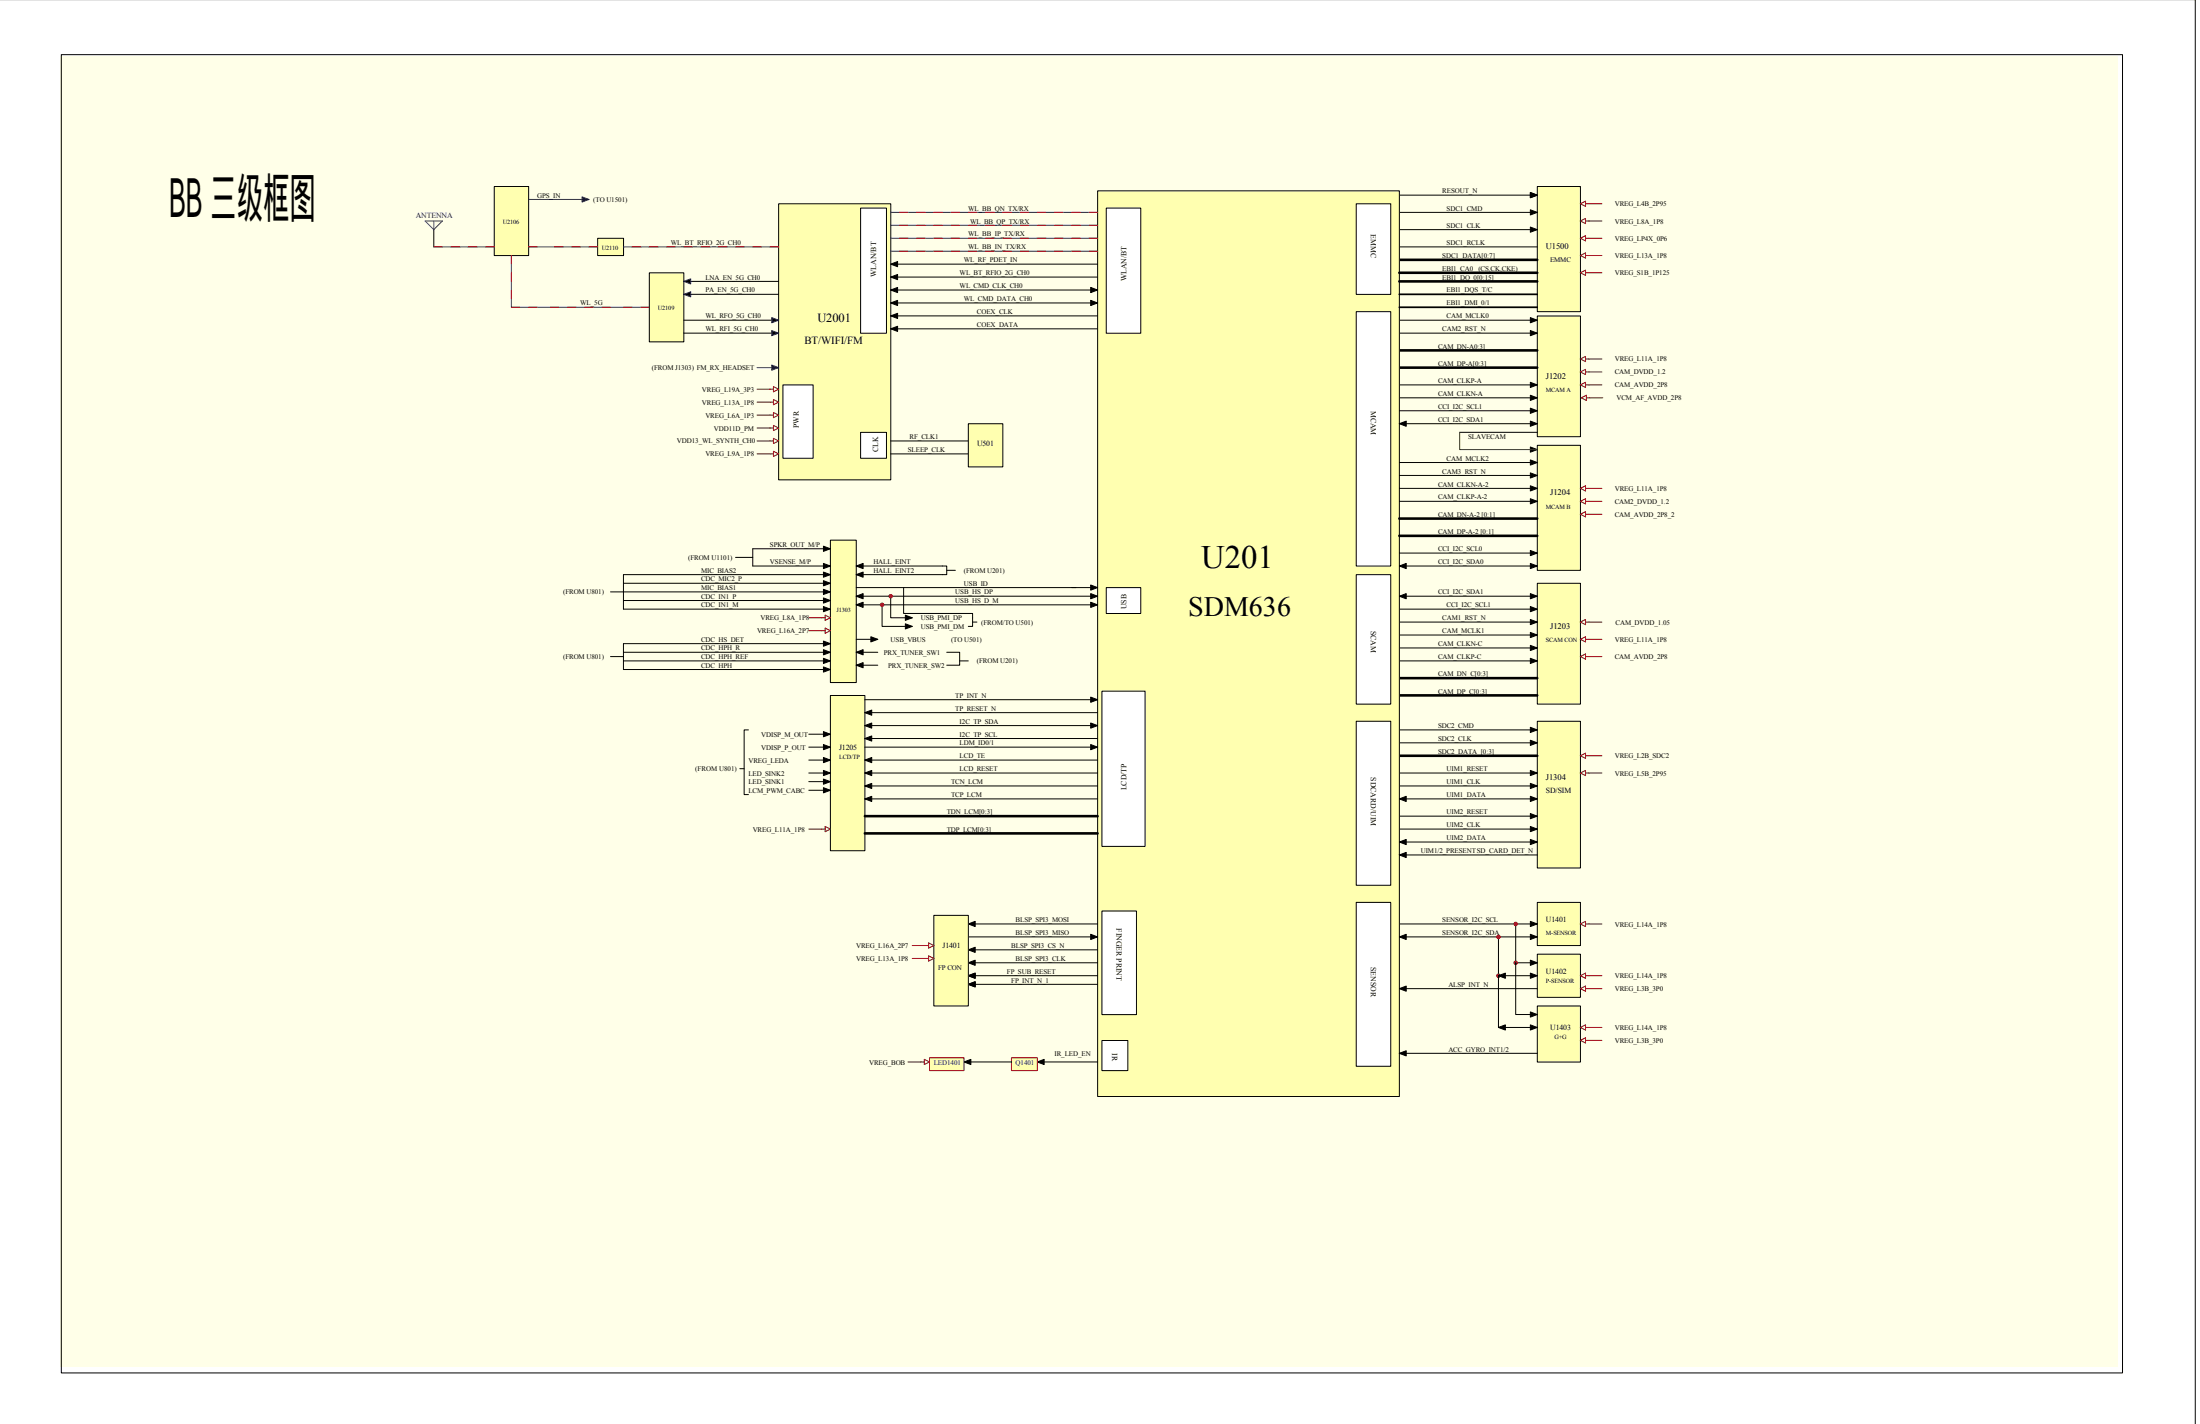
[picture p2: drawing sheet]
<svg xmlns="http://www.w3.org/2000/svg" width="432mm" height="279mm" viewBox="0 0 432 279" stroke-linecap="round" stroke-linejoin="round" font-family="sans-serif">
<path d="M11.8 11.1h403.9v257.2h-403.9z" fill="#ffffe8"/>
<path d="M430.9 -.1v279.5M12 10.7h404.6v258.7h-404.6zM85.1 45.1v3.3" fill="none" stroke="#000" stroke-width=".2"/>
<path d="M83.5 43.4h3.3l-1.7 1.7zM85.1 43.4v1.7" fill="none" stroke="#00f" stroke-width=".2"/>
<path d="M85.1 48.4h11.9M103.8 48.4h13.5" fill="none" stroke="#0000bf" stroke-width=".2"/>
<path d="M117.3 46.8h5.1v3.3h-5.1z" fill="#ffffb0"/>
<path d="M117.3 46.8h5.1v3.3h-5.1z" fill="none" stroke="#000" stroke-width=".2"/>
<path d="M122.4 48.4h30.4M148.6 72.1h4.2" fill="none" stroke="#0000bf" stroke-width=".2"/>
<path d="M152.8 40h22v54.1h-22z" fill="#ffffb0"/>
<path d="M152.8 40h22v54.1h-22zM174.8 54.4h40.6M174.8 56.9h40.6M174.8 59.4h40.6M175.7 51.8h40.6M174.8 62h40.6M174.8 64.5h40.6" fill="none" stroke="#000" stroke-width=".2"/>
<path d="M174.8 41.7h40.6M174.8 44.2h40.6M174.8 46.8h40.6M174.8 49.3h40.6" fill="none" stroke="#0000bf" stroke-width=".2"/>
<path d="M148.6 78.9h3.2M151.8 78.4l1 .5-1 .5zM151.1 84h.7M151.1 81.4h.7M151.8 83.5l1 .5-1 .5zM151.8 80.9l1 .5-1 .6z" fill="none" stroke="#800000" stroke-width=".2"/>
<path d="M301.8 36.6h8.4v24.6h-8.4z" fill="#ffffb0"/>
<path d="M274.6 38.3h27.1M301.7 36.6h8.5v24.6h-8.5zM274.6 41.7h27.1M274.6 45.1h27.1M274.6 48.4h27.1" fill="none" stroke="#000" stroke-width=".2"/>
<path d="M310.2 40l1-.5v1zM311.2 40h3.2M310.2 43.4l1-.5v1zM311.2 43.4h3.2M148.6 81.4h2.5M148.6 84h2.5" fill="none" stroke="#800000" stroke-width=".2"/>
<path d="M274.6 51h27.1" fill="none" stroke="#000" stroke-width=".51"/>
<path d="M301.8 62h8.4v23.7h-8.4z" fill="#ffffb0"/>
<path d="M274.6 62.8h27.1M274.6 65.4h27.1M274.6 75.5h27.1M274.6 78.1h27.1M301.7 62h8.5v23.7h-8.5z" fill="none" stroke="#000" stroke-width=".2"/>
<path d="M274.6 68.8h27.1M274.6 72.1h27.1" fill="none" stroke="#000" stroke-width=".51"/>
<path d="M310.2 70.4l1-.5v1.1zM310.2 73l1-.5v1zM310.2 75.5l1-.5v1zM311.2 70.4h3.2M311.2 73h3.2M311.2 75.5h3.2" fill="none" stroke="#800000" stroke-width=".2"/>
<path d="M301.8 114.5h8.4v23.7h-8.4z" fill="#ffffb0"/>
<path d="M274.6 117h27.1M274.6 119.5h26.3M301.7 114.4h8.5v23.8h-8.5zM274.6 122.1h27.1M274.6 124.6h27.1M274.6 127.1h27.1M274.6 129.7h27.1" fill="none" stroke="#000" stroke-width=".2"/>
<path d="M274.6 133.1h27.1M274.6 136.4h27.1" fill="none" stroke="#000" stroke-width=".51"/>
<path d="M310.2 122.1l1-.6v1.1zM310.2 125.4l1-.5v1zM310.2 128.8l1-.5v1zM311.2 122.1h3.2M311.2 125.4h3.2M311.2 128.8h3.2" fill="none" stroke="#800000" stroke-width=".2"/>
<path d="M301.8 141.5h8.4v28.8h-8.4z" fill="#ffffb0"/>
<path d="M274.6 143.2h27.1M274.6 145.7h27.1M274.6 151.7h27.1M274.6 154.2h27.1M274.6 156.7h27.1M301.7 141.5h8.5v28.8h-8.5zM274.6 160.1h27.1M274.6 162.7h27.1M274.6 165.2h27.1" fill="none" stroke="#000" stroke-width=".2"/>
<path d="M274.6 148.3h27.1" fill="none" stroke="#000" stroke-width=".51"/>
<path d="M310.2 148.3l1-.5v1zM310.2 151.7l1-.5v1zM311.2 148.3h3.2M311.2 151.7h3.2" fill="none" stroke="#800000" stroke-width=".2"/>
<path d="M301.8 177.1h8.4v8.4h-8.4z" fill="#ffffb0"/>
<path d="M301.7 177.1h8.5v8.4h-8.5zM274.6 181.3h27.1M274.6 183.8h27.1" fill="none" stroke="#000" stroke-width=".2"/>
<path d="M301.8 187.2h8.4v8.5h-8.4z" fill="#ffffb0"/>
<path d="M274.6 194h27.1M294.1 183.8v7.6h7.6M297.5 181.3v7.6h4.2M301.7 187.2h8.5v8.5h-8.5z" fill="none" stroke="#000" stroke-width=".2"/>
<path d="M310.2 191.4l1-.5v1zM311.2 191.4h.7" fill="none" stroke="#800000" stroke-width=".2"/>
<g fill="#800000" stroke="#800000" stroke-width=".2">
<circle cx="297.5" cy="188.9" r=".34"/>
<circle cx="294.1" cy="183.8" r=".34"/>
<circle cx="297.5" cy="181.3" r=".34"/>
<circle cx="294.1" cy="191.4" r=".34"/>
</g>
<path d="M301.8 197.4h8.4v11h-8.4z" fill="#ffffb0"/>
<path d="M294.1 191.4v10.2h7.6M297.5 188.9v10.2h4.2M301.7 197.4h8.5v11h-8.5z" fill="none" stroke="#000" stroke-width=".2"/>
<path d="M311.9 191.4h2.5M310.2 201.6l1-.5v1zM310.2 204.1l1-.5v1zM311.2 201.6h3.2M311.2 204.1h3.2" fill="none" stroke="#800000" stroke-width=".2"/>
<path d="M215.5 37.5h59.2v177.6h-59.2z" fill="#ffffb0"/>
<path d="M215.4 37.4h59.3v177.7h-59.3z" fill="none" stroke="#000" stroke-width=".2"/>
<g fill="none" stroke="#f00" stroke-width=".2">
<path d="M85.1 48.4h1.7M88.5 48.4h1.7M91.9 48.4h1.7M108.8 48.4h1.7M112.2 48.4h1.7M115.6 48.4h1.7M124.1 48.4h1.7M127.4 48.4h1.7M130.8 48.4h1.7M134.2 48.4h1.7M137.6 48.4h1.7M141 48.4h1.7"/>
<path d="M144.4 48.4h1.7M147.7 48.4h1.7M151.1 48.4h1.7M176.5 41.7h1.7M176.5 44.2h1.7M176.5 46.8h1.7M176.5 49.3h1.7M179.9 41.7h1.7M179.9 44.2h1.7M179.9 46.8h1.7M179.9 49.3h1.7M183.3 41.7h1.7"/>
<path d="M183.3 44.2h1.7M183.3 46.8h1.7M183.3 49.3h1.7M186.7 41.7h1.7M186.7 44.2h1.7M186.7 46.8h1.7M186.7 49.3h1.7M190 41.7h1.7M190 44.2h1.7M190 46.8h1.7M190 49.3h1.7M193.4 41.7h1.7"/>
<path d="M193.4 44.2h1.7M193.4 46.8h1.7M193.4 49.3h1.7M196.8 41.7h1.7M196.8 44.2h1.7M196.8 46.8h1.7M196.8 49.3h1.7M200.2 41.7h1.7M200.2 44.2h1.7M200.2 46.8h1.7M200.2 49.3h1.7M203.6 41.7h1.7"/>
<path d="M203.6 44.2h1.7M203.6 46.8h1.7M203.6 49.3h1.7M207 41.7h1.7M207 44.2h1.7M207 46.8h1.7M207 49.3h1.7M210.4 41.7h1.6M210.4 44.2h1.6M210.4 46.8h1.6M210.4 49.3h1.6M213.7 41.7h1.7"/>
<path d="M213.7 44.2h1.7M213.7 46.8h1.7M213.7 49.3h1.7"/>
</g>
<g fill="#000" stroke="#000" stroke-width=".2">
<path d="M300.4 37.8l1.3 .5-1.3 .5zM174.8 54.4l1.4-.5v1zM174.8 56.9l1.4-.5v1zM174.8 59.4l1.4-.5v1.1zM174.8 51.8l1.4-.5v1zM214.1 56.4l1.3 .5-1.3 .5zM214.1 58.9l1.3 .5-1.3 .6zM300.4 41.2l1.3 .5-1.3 .5zM300.4 44.6l1.3 .5-1.3 .5zM174.8 64.5l1.4-.5v1zM174.8 62l1.4-.5v1zM300.4 62.3l1.3 .5-1.3 .5z"/>
<path d="M300.4 64.9l1.3 .5-1.3 .5zM300.4 75l1.3 .5-1.3 .5zM300.4 77.6l1.3 .5-1.3 .5zM274.6 117l1.4-.5v1zM300.4 116.5l1.3 .5-1.3 .5zM300.4 119l1.3 .5-1.3 .5zM300.4 121.5l1.3 .6-1.3 .5zM300.4 124.1l1.3 .5-1.3 .5zM300.4 126.6l1.3 .5-1.3 .5zM300.4 129.2l1.3 .5-1.3 .5zM274.6 156.7l1.4-.5v1.1zM300.4 142.7l1.3 .5-1.3 .5z"/>
<path d="M300.4 145.2l1.3 .5-1.3 .6zM300.4 151.2l1.3 .5-1.3 .5zM300.4 153.7l1.3 .5-1.3 .5zM300.4 156.2l1.3 .5-1.3 .6zM274.6 165.2l1.4-.5v1zM300.4 164.7l1.3 .5-1.3 .5zM300.4 162.2l1.3 .5-1.3 .5zM300.4 159.6l1.3 .5-1.3 .5zM274.6 183.8l1.4-.5v1zM274.6 194l1.4-.5v1zM294.1 191.4l1.4-.5v1zM300.4 180.8l1.3 .5-1.3 .5z"/>
<path d="M300.4 183.3l1.3 .5-1.3 .5zM300.4 188.4l1.3 .5-1.3 .5zM300.4 190.9l1.3 .5-1.3 .5zM300.4 198.5l1.3 .6-1.3 .5zM294.1 201.6l1.4-.5v1zM300.4 201.1l1.3 .5-1.3 .5z"/>
</g>
<path d="M151.5 71.6l1.3 .5-1.3 .5z" fill="#0000bf" stroke="#0000bf" stroke-width=".2"/>
<path d="M217.1 40.9h6.8v24.5h-6.8z" fill="#fff"/>
<path d="M217.1 40.8h6.8v24.6h-6.8z" fill="none" stroke="#000" stroke-width=".2"/>
<path d="M168.9 40.9h5.1v24.5h-5.1z" fill="#fff"/>
<path d="M168.9 40.8h5.1v24.6h-5.1z" fill="none" stroke="#000" stroke-width=".2"/>
<path d="M153.7 75.5h5.9v14.4h-5.9z" fill="#fff"/>
<path d="M153.7 75.5h5.9v14.4h-5.9z" fill="none" stroke="#000" stroke-width=".2"/>
<path d="M266.2 40h6.8v17.8h-6.8z" fill="#fff"/>
<path d="M266.2 40h6.8v17.8h-6.8z" fill="none" stroke="#000" stroke-width=".2"/>
<path d="M266.2 61.2h6.8v49.9h-6.8z" fill="#fff"/>
<path d="M266.2 61.2h6.8v49.9h-6.8z" fill="none" stroke="#000" stroke-width=".2"/>
<path d="M266.2 112.8h6.8v25.4h-6.8z" fill="#fff"/>
<path d="M266.2 112.8h6.8v25.4h-6.8z" fill="none" stroke="#000" stroke-width=".2"/>
<path d="M266.2 141.5h6.8v32.2h-6.8z" fill="#fff"/>
<path d="M266.2 141.5h6.8v32.2h-6.8z" fill="none" stroke="#000" stroke-width=".2"/>
<path d="M266.2 177.1h6.8v32.1h-6.8z" fill="#fff"/>
<path d="M266.2 177.1h6.8v32.1h-6.8z" fill="none" stroke="#000" stroke-width=".2"/>
<path d="M97 36.6h6.8v13.5h-6.8z" fill="#ffffb0"/>
<path d="M97 36.6h6.8v13.5h-6.8z" fill="none" stroke="#000" stroke-width=".2"/>
<path d="M95.3 48.4h1.7M103.8 48.4h1.6" fill="none" stroke="#f00" stroke-width=".2"/>
<path d="M103.8 39.1h11.8" fill="none" stroke="#0000bf" stroke-width=".2"/>
<path d="M163 106h5.1v27.9h-5.1z" fill="#ffffb0"/>
<g fill="none" stroke="#000" stroke-width=".2">
<path d="M122.4 112.7h40.6M122.4 114.4h40.6M147.7 107.7h15.3M147.7 111.1h15.3M163 106h5.1v27.9h-5.1zM168.1 115.3h43.1M168.1 117h47.3M168.1 118.7h47.3M173.1 118.7v4.2h5.9M174.8 117v4.2h4.2M168.1 125.4h4.2M190.9 121.2v1.7h-.9"/>
<path d="M190.9 122.1h.8"/>
</g>
<g fill="#800000" stroke="#800000" stroke-width=".2">
<circle cx="174.8" cy="117" r=".34"/>
<circle cx="173.1" cy="118.7" r=".34"/>
</g>
<path d="M168.1 117l1.3-.5v1zM168.1 118.7l1.3-.5v1zM214.1 116.5l1.3 .5-1.3 .5zM214.1 118.2l1.3 .5-1.3 .5zM170.9 124.9l1.4 .5-1.4 .5zM177.7 120.7l1.3 .5-1.3 .5zM177.7 122.4l1.3 .5-1.3 .5z" fill="#000" stroke="#000" stroke-width=".2"/>
<path d="M217.1 115.3h6.8v5.1h-6.8z" fill="#fff"/>
<path d="M119.8 116.1h2.6M122.4 112.7v6.8M144.4 109.4h3.3M147.7 107.7v3.4M177.4 115.3v5.1h13.5v.8M210.4 115.3h4.2M217.1 115.3h6.8v5.1h-6.8zM168.1 128h4.2M168.1 130.5h4.2M185.8 128h2.6v2.5h-2.6M188.4 129.7h1.6" fill="none" stroke="#000" stroke-width=".2"/>
<path d="M161.6 113.9l1.4 .5-1.4 .5zM161.6 112.2l1.4 .5-1.4 .6zM161.6 110.5l1.4 .6-1.4 .5zM161.6 107.2l1.4 .5-1.4 .5zM214.1 114.8l1.3 .5-1.3 .5zM168.1 128l1.3-.5v1zM168.1 130.5l1.3-.5v1z" fill="#000" stroke="#000" stroke-width=".2"/>
<path d="M158.7 123.7h3.3M162 123.2l1 .5-1 .6z" fill="none" stroke="#800000" stroke-width=".2"/>
<path d="M163 136.5h6.8v30.4h-6.8z" fill="#ffffb0"/>
<path d="M163 136.5h6.8v30.4h-6.8zM169.7 137.3h45.7M158.7 146.6h4.3M158.7 149.1h4.3M158.7 151.7h4.3M158.7 144.1h4.3M158.7 153.4h4.3M169.7 146.6h45.7M169.7 149.1h45.7M169.7 151.7h45.7M169.7 154.2h45.7M169.7 156.7h45.7" fill="none" stroke="#000" stroke-width=".2"/>
<path d="M169.7 160.1h45.7M169.7 163.5h45.7" fill="none" stroke="#000" stroke-width=".51"/>
<path d="M158.7 162.7h3.3M162 162.2l1 .5-1 .5z" fill="none" stroke="#800000" stroke-width=".2"/>
<path d="M214.1 136.8l1.3 .5-1.3 .5zM161.6 143.5l1.4 .6-1.4 .5zM161.6 146.1l1.4 .5-1.4 .5zM161.6 148.6l1.4 .5-1.4 .5zM161.6 151.2l1.4 .5-1.4 .5zM161.6 152.9l1.4 .5-1.4 .5zM169.7 154.2l1.4-.5v1zM169.7 156.7l1.4-.5v1.1zM169.7 149.1l1.4-.5v1zM169.7 151.7l1.4-.5v1zM214.1 146.1l1.3 .5-1.3 .5z" fill="#000" stroke="#000" stroke-width=".2"/>
<path d="M216.3 135.6h8.4v30.5h-8.4z" fill="#fff"/>
<path d="M216.3 135.6h8.4v30.5h-8.4z" fill="none" stroke="#000" stroke-width=".2"/>
<path d="M216.3 204.2h5.1v5.9h-5.1z" fill="#fff"/>
<path d="M174.8 86.5h15.2M174.8 89.1h15.2M216.3 204.2h5.1v5.9h-5.1z" fill="none" stroke="#000" stroke-width=".2"/>
<path d="M190.1 83.2h6.7v8.4h-6.7z" fill="#ffffb0"/>
<path d="M190.1 83.1h6.7v8.5h-6.7z" fill="none" stroke="#000" stroke-width=".2"/>
<path d="M168.9 84.9h5.1v5h-5.1z" fill="#fff"/>
<path d="M168.9 84.8h5.1v5.1h-5.1zM145.2 150.8h.9M146.9 143.2h-.8v12.7h.8M274.6 206.7h27.1" fill="none" stroke="#000" stroke-width=".2"/>
<path d="M310.2 46.8l1-.6v1.1zM310.2 50.1l1-.5v1zM311.2 46.8h3.2M311.2 50.1h3.2M148.6 76.4h3.2M151.8 75.9l1 .5-1 .5zM310.3 78.1l1.1-.5v1zM311.4 78.1h3.2M310.2 181.3l1-.5v1zM310.2 194l1-.5v1zM311.2 181.3h3.2M311.2 194h3.2" fill="none" stroke="#800000" stroke-width=".2"/>
<path d="M114.2 38.6l1.4 .5-1.4 .5z" fill="#0000bf" stroke="#0000bf" stroke-width=".2"/>
<path d="M274.6 53.5h27.1" fill="none" stroke="#000" stroke-width=".51"/>
<path d="M274.6 206.7l1.4-.5v1z" fill="#000" stroke="#000" stroke-width=".2"/>
<path d="M100.4 50.1v10.2h27" fill="none" stroke="#00f" stroke-width=".2"/>
<path d="M100.4 50.1v1.7M100.4 53.5v1.7M100.4 56.9v1.7M100.4 60.3h1.7M103.8 60.3h1.6M108 60.3h1.7M111.4 60.3h1.7M114.8 60.3h1.6M118.1 60.3h1.7M122.4 60.3h1.7M125.8 60.3h1.6" fill="none" stroke="#f00" stroke-width=".2"/>
<path d="M127.5 53.6h6.7v13.5h-6.7z" fill="#ffffb0"/>
<g fill="none" stroke="#000" stroke-width=".2">
<path d="M127.4 53.5h6.8v13.6h-6.8zM134.2 55.2h18.6M134.2 57.8h18.6M134.2 62.8h18.6M134.2 65.4h18.6M122.4 116.1h40.6M122.4 117.8h40.6M122.4 119.5h40.6M168.1 111.1h17.7v1.6h-17.7M185.8 111.9h1.7M119.8 128.8h2.6M122.4 128h40.6"/>
<path d="M122.4 129.7h40.6M163 126.3h-40.6v5.1h40.6M169.7 139.8h45.7M158.7 155.1h4.3M169.7 142.4h45.7M169.7 144.9h45.7M274.6 167.7h27.1M190 181.3h25.4M190 183.8h25.4M190 186.4h25.4M190 188.9h25.4M190 191.4h25.4"/>
<path d="M190 193.1h25.4"/>
</g>
<path d="M134.2 55.2l1.4-.5v1zM134.2 57.8l1.4-.6v1.1zM151.5 62.3l1.3 .5-1.3 .5zM151.5 64.9l1.3 .5-1.3 .5z" fill="#000" stroke="#0000bf" stroke-width=".2"/>
<g fill="#000" stroke="#000" stroke-width=".2">
<path d="M161.6 115.6l1.4 .5-1.4 .5zM161.6 117.3l1.4 .5-1.4 .5zM161.6 119l1.4 .5-1.4 .5zM168.1 111.1l1.3-.6v1.1zM168.1 112.7l1.3-.5v1.1zM161.6 127.5l1.4 .5-1.4 .5zM161.6 125.8l1.4 .5-1.4 .5zM161.6 129.2l1.4 .5-1.4 .5zM161.6 130.9l1.4 .5-1.4 .5zM169.7 139.8l1.4-.5v1zM161.6 154.5l1.4 .6-1.4 .5zM169.7 144.9l1.4-.5v1z"/>
<path d="M169.7 142.4l1.4-.5v1zM214.1 141.9l1.3 .5-1.3 .5zM190 193.1l1.4-.5v1zM190 191.4l1.4-.5v1zM190 186.4l1.4-.5v1zM190 188.9l1.4-.5v1zM190 181.3l1.4-.5v1zM214.1 183.3l1.3 .5-1.3 .5z"/>
</g>
<path d="M148.6 89.1h3.2M148.6 86.5h3.2M151.8 88.6l1 .5-1 .5zM151.8 86l1 .5-1 .5zM158.7 121.2h3.3M162 120.7l1 .5-1 .5z" fill="none" stroke="#800000" stroke-width=".2"/>
<path d="M183.3 179.6h6.8v17.8h-6.8z" fill="#ffffb0"/>
<path d="M183.3 179.6h6.8v17.8h-6.8z" fill="none" stroke="#000" stroke-width=".2"/>
<path d="M216.3 178.8h6.8v20.3h-6.8z" fill="#fff"/>
<path d="M216.3 178.8h6.8v20.3h-6.8zM204.4 208.4h11" fill="none" stroke="#000" stroke-width=".2"/>
<path d="M179 185.5h3.3M179 188.1h3.3M182.3 185l1 .5-1 .5zM182.3 187.5l1 .6-1 .5z" fill="none" stroke="#800000" stroke-width=".2"/>
<path d="M203.6 208.4l1.3-.5v1z" fill="#000" stroke="#000" stroke-width=".2"/>
<path d="M198.5 207.6h5.1v2.5h-5.1z" fill="#ffffb0"/>
<path d="M198.5 207.5h5.1v2.6h-5.1z" fill="none" stroke="#800000" stroke-width=".2"/>
<path d="M190 208.4h8.5" fill="none" stroke="#000" stroke-width=".2"/>
<path d="M189.2 208.4l1.4-.5v1z" fill="#000" stroke="#000" stroke-width=".2"/>
<path d="M182.5 207.6h6.7v2.5h-6.7z" fill="#ffffb0"/>
<path d="M178.2 208.4h3.2M181.4 207.9l1 .5-1 .5zM182.4 207.5h6.8v2.6h-6.8z" fill="none" stroke="#800000" stroke-width=".2"/>
<path d="M274.6 167.7l1.4-.5v1.1z" fill="#000" stroke="#000" stroke-width=".2"/>
<path d="M301.8 87.4h8.4v24.5h-8.4z" fill="#ffffb0"/>
<path d="M274.6 90.8h27.1M274.6 93.3h27.1M274.6 95.8h27.1M274.6 98.4h27.1M274.6 80.6h27.1M274.6 83.1h27.1M286.5 84.8h15.2M301.7 87.4h8.5v24.5h-8.5zM274.6 108.5h27.1M274.6 111.1h27.1" fill="none" stroke="#000" stroke-width=".2"/>
<path d="M274.6 55.2h27.1M274.6 101.8h27.1M274.6 105.1h27.1" fill="none" stroke="#000" stroke-width=".51"/>
<path d="M310.2 53.5l1-.5v1zM311.2 53.5h3.2M310.2 95.8l1-.5v1zM310.2 98.4l1-.5v1zM311.2 95.8h3.2M311.2 98.4h3.2M310.2 100.9l1-.5v1zM311.2 100.9h3.2" fill="none" stroke="#800000" stroke-width=".2"/>
<path d="M274.6 83.1l1.4-.5v1zM300.4 90.2l1.3 .6-1.3 .5zM300.4 92.8l1.3 .5-1.3 .5zM300.4 95.3l1.3 .5-1.3 .5zM300.4 97.9l1.3 .5-1.3 .5zM300.4 80.1l1.3 .5-1.3 .5zM300.4 82.6l1.3 .5-1.3 .5zM300.4 87.7l1.3 .5-1.3 .5zM274.6 111.1l1.4-.6v1.1zM300.4 108l1.3 .5-1.3 .5zM300.4 110.5l1.3 .6-1.3 .5z" fill="#000" stroke="#000" stroke-width=".2"/>
<path d="M286.5 84.8v3.4h15.2" fill="none" stroke="#3f4511" stroke-width=".2"/>
<path d="M274.6 57.8h27.1M274.6 60.3h27.1" fill="none" stroke="#000" stroke-width=".34"/>
<text font-size="10.6" x="33.2" y="42.6">BB 三级框图</text>
<text font-size="6.4" x="235.7" y="111.4">U201</text>
<text font-size="5.5" x="233.2" y="120.9">SDM636</text>
<text font-size="2.4" x="160.4" y="63.1">U2001</text>
<text font-size="2.1" x="157.9" y="67.4">BT/WIFI/FM</text>
<g font-size="1.7">
<text x="303.4" y="48.9">U1500</text>
<text x="303.4" y="74.3">J1202</text>
<text x="304.3" y="97.1">J1204</text>
<text x="304.3" y="123.4">J1203</text>
<text x="303.4" y="153">J1304</text>
</g>
<text font-size="1.5" fill="#000080" x="81.6" y="42.8">ANTENNA</text>
<g font-size="1.5">
<text x="269.1" y="45.9" transform="rotate(90 269.1 45.9)">EMMC</text>
<text x="172" y="54.3" transform="rotate(-90 172 54.3)">WLAN/BT</text>
<text x="221.1" y="55.2" transform="rotate(-90 221.1 55.2)">WLAN/BT</text>
<text x="156.8" y="84" transform="rotate(-90 156.8 84)">PWR</text>
<text x="269.1" y="80.6" transform="rotate(90 269.1 80.6)">MCAM</text>
<text x="172.3" y="88.7" transform="rotate(-90 172.3 88.7)">CLK</text>
<text x="191.8" y="87.5">U501</text>
<text x="221.1" y="119.5" transform="rotate(-90 221.1 119.5)">USB</text>
<text x="269.1" y="123.7" transform="rotate(90 269.1 123.7)">SCAM</text>
<text x="164.7" y="147.1">J1205</text>
<text x="221.1" y="155.1" transform="rotate(-90 221.1 155.1)">LCD/TP</text>
<text x="269.1" y="152.5" transform="rotate(90 269.1 152.5)">SDCARD/UIM</text>
<text x="303.4" y="155.5">SD/SIM</text>
<text x="219.1" y="182.1" transform="rotate(90 219.1 182.1)">FINGER PRINT</text>
<text x="303.4" y="180.9">U1401</text>
<text x="185" y="186">J1401</text>
<text x="269.1" y="189.8" transform="rotate(90 269.1 189.8)">SENSOR</text>
<text x="303.4" y="191.1">U1402</text>
<text x="304.3" y="202.1">U1403</text>
<text x="218.3" y="206.7" transform="rotate(90 218.3 206.7)">IR</text>
</g>
<g font-size="1.4">
<text x="105.4" y="38.8">GPS_IN</text>
<text x="116.4" y="39.6">(TO U1501)</text>
<text x="190" y="41.3">WL_BB_QN_TX/RX</text>
<text x="283.1" y="37.9">RESOUT_N</text>
<text x="283.9" y="41.3">SDC1_CMD</text>
<text x="316.9" y="40.5">VREG_L4B_2P95</text>
<text x="190" y="46.4">WL_BB_IP_TX/RX</text>
<text x="190.4" y="43.9">WL_BB_QP_TX/RX</text>
<text x="283.9" y="44.7">SDC1_CLK</text>
<text x="316.9" y="43.9">VREG_L8A_1P8</text>
<text x="316.9" y="47.2">VREG_LP4X_0P6</text>
<text x="131.7" y="48.1">WL_BT_RFIO_2G_CH0</text>
<text x="189.2" y="51.5">WL_RF_PDET_IN</text>
<text x="190" y="48.9">WL_BB_IN_TX/RX</text>
<text x="283.1" y="50.6">SDC1_DATA[0:7]</text>
<text x="283.1" y="53.2">EBI1_CA0_ (CS,CK,CKE)</text>
<text x="283.9" y="48.1">SDC1_RCLK</text>
<text x="304.2" y="51.5">EMMC</text>
<text x="316.9" y="50.6">VREG_L13A_1P8</text>
<text x="113.9" y="59.9">WL_5G</text>
<text x="138.4" y="57.4">PA_EN_5G_CH0</text>
<text x="138.4" y="54.9">LNA_EN_5G_CH0</text>
<text x="188.4" y="54">WL_BT_RFIO_2G_CH0</text>
<text x="188.4" y="56.5">WL_CMD_CLK_CH0</text>
<text x="189.2" y="59.1">WL_CMD_DATA_CH0</text>
<text x="283.1" y="54.9">EBI1_DQ_0[0:15]</text>
<text x="283.9" y="57.4">EBI1_DQS_T/C</text>
<text x="283.9" y="59.9">EBI1_DMI_0/1</text>
<text x="316.9" y="54">VREG_S1B_1P125</text>
<text x="138.4" y="62.5">WL_RFO_5G_CH0</text>
<text x="138.4" y="65">WL_RFI_5G_CH0</text>
<text x="191.7" y="61.6">COEX_CLK</text>
<text x="191.7" y="64.2">COEX_DATA</text>
<text x="283.1" y="65">CAM2_RST_N</text>
<text x="283.9" y="62.5">CAM_MCLK0</text>
<text x="282.2" y="68.4">CAM_DN-A0:3]</text>
<text x="282.2" y="71.8">CAM_DP-A[0:3]</text>
<text x="316.9" y="70.9">VREG_L11A_1P8</text>
<text x="127.9" y="72.6">(FROM J1303) FM_RX_HEADSET</text>
<text x="137.8" y="76.9">VREG_L19A_3P3</text>
<text x="282.2" y="75.2">CAM_CLKP-A</text>
<text x="282.2" y="77.7">CAM_CLKN-A</text>
<text x="316.9" y="73.5">CAM_DVDD_1.2</text>
<text x="316.9" y="76">CAM_AVDD_2P8</text>
<text x="137.8" y="79.4">VREG_L13A_1P8</text>
<text x="138.4" y="81.9">VREG_L6A_1P3</text>
<text x="282.2" y="80.2">CCI_I2C_SCL1</text>
<text x="282.2" y="82.8">CCI_I2C_SDA1</text>
<text x="317.3" y="78.5">VCM_AF_AVDD_2P8</text>
<text x="132.9" y="87">VDD13_WL_SYNTH_CH0</text>
<text x="138.4" y="89.6">VREG_L9A_1P8</text>
<text x="140.1" y="84.5">VDD11D_PM</text>
<text x="178.2" y="88.7">SLEEP_CLK</text>
<text x="178.5" y="86.2">RF_CLK1</text>
<text x="288.2" y="86.2">SLAVECAM</text>
<text x="282.2" y="95.5">CAM_CLKN-A-2</text>
<text x="283.1" y="92.9">CAM3_RST_N</text>
<text x="283.9" y="90.4">CAM_MCLK2</text>
<text x="282.2" y="98">CAM_CLKP-A-2</text>
<text x="282.2" y="101.4">CAM_DN-A-2 [0:1]</text>
<text x="316.9" y="96.3">VREG_L11A_1P8</text>
<text x="316.9" y="98.9">CAM2_DVDD_1.2</text>
<text x="316.9" y="101.4">CAM_AVDD_2P8_2</text>
<text x="151.1" y="107.3">SPKR_OUT_M/P</text>
<text x="282.2" y="104.8">CAM_DP-A-2 [0:1]</text>
<text x="135.1" y="109.9">(FROM U1101)</text>
<text x="137.6" y="112.4">MIC_BIAS2</text>
<text x="151.1" y="110.7">VSENSE_M/P</text>
<text x="171.4" y="110.7">HALL_EINT</text>
<text x="171.4" y="112.4">HALL_EINT2</text>
<text x="189.2" y="112.4">(FROM U201)</text>
<text x="282.2" y="108.2">CCI_I2C_SCL0</text>
<text x="282.2" y="110.7">CCI_I2C_SDA0</text>
<text x="110.5" y="116.6">(FROM U801)</text>
<text x="137.6" y="114.1">CDC_MIC2_P</text>
<text x="137.6" y="115.8">MIC_BIAS1</text>
<text x="137.6" y="117.5">CDC_IN1_P</text>
<text x="137.6" y="119.2">CDC_IN1_M</text>
<text x="187.5" y="116.6">USB_HS_DP</text>
<text x="187.5" y="118.3">USB_HS_D_M</text>
<text x="189.2" y="114.9">USB_ID</text>
<text x="282.2" y="116.6">CCI_I2C_SDA1</text>
<text x="283.9" y="119.2">CCI_I2C_SCL1</text>
<text x="137.6" y="125.9">CDC_HS_DET</text>
<text x="148.6" y="124.3">VREG_L16A_2P7</text>
<text x="149.3" y="121.7">VREG_L8A_1P8</text>
<text x="174.8" y="125.9">USB_VBUS</text>
<text x="180.7" y="121.7">USB_PMI_DP</text>
<text x="180.7" y="123.4">USB_PMI_DM</text>
<text x="186.7" y="125.9">(TO U501)</text>
<text x="192.6" y="122.6">(FROM/TO U501)</text>
<text x="283.1" y="121.7">CAM1_RST_N</text>
<text x="283.1" y="124.3">CAM_MCLK1</text>
<text x="316.9" y="125.9">VREG_L11A_1P8</text>
<text x="317.1" y="122.6">CAM_DVDD_1.05</text>
<text x="110.5" y="129.3">(FROM U801)</text>
<text x="137.6" y="127.6">CDC_HPH_R</text>
<text x="137.6" y="129.3">CDC_HPH_REF</text>
<text x="137.6" y="131">CDC_HPH</text>
<text x="173.5" y="128.5">PRX_TUNER_SW1</text>
<text x="174.3" y="131">PRX_TUNER_SW2</text>
<text x="191.7" y="130.2">(FROM U201)</text>
<text x="282.2" y="126.8">CAM_CLKN-C</text>
<text x="282.2" y="129.3">CAM_CLKP-C</text>
<text x="316.9" y="129.3">CAM_AVDD_2P8</text>
<text x="187.5" y="136.9">TP_INT_N</text>
<text x="282.2" y="132.7">CAM_DN_C[0:3]</text>
<text x="282.2" y="136.1">CAM_DP_C[0:3]</text>
<text x="187.5" y="139.5">TP_RESET_N</text>
<text x="188.4" y="142">I2C_TP_SDA</text>
<text x="282.2" y="142.9">SDC2_CMD</text>
<text x="146.9" y="149.6">VREG_LEDA</text>
<text x="149.4" y="144.6">VDISP_M_OUT</text>
<text x="149.4" y="147.1">VDISP_P_OUT</text>
<text x="188.4" y="146.2">LDM_ID0/1</text>
<text x="188.4" y="148.8">LCD_TE</text>
<text x="188.4" y="144.6">I2C_TP_SCL</text>
<text x="282.2" y="145.4">SDC2_CLK</text>
<text x="282.2" y="147.9">SDC2_DATA_[0:3]</text>
<text x="316.9" y="148.8">VREG_L2B_SDC2</text>
<text x="136.4" y="151.3">(FROM U801)</text>
<text x="146.9" y="152.2">LED_SINK2</text>
<text x="146.9" y="155.6">LCM_PWM_CABC</text>
<text x="146.9" y="153.9">LED_SINK1</text>
<text x="186.7" y="153.9">TCN_LCM</text>
<text x="188.4" y="151.3">LCD_RESET</text>
<text x="283.9" y="151.3">UIM1_RESET</text>
<text x="283.9" y="153.9">UIM1_CLK</text>
<text x="316.9" y="152.2">VREG_L5B_2P95</text>
<text x="185.8" y="159.8">TDN_LCM[0:3]</text>
<text x="186.7" y="156.4">TCP_LCM</text>
<text x="283.9" y="156.4">UIM1_DATA</text>
<text x="283.9" y="159.8">UIM2_RESET</text>
<text x="147.7" y="163.2">VREG_L11A_1P8</text>
<text x="185.8" y="163.2">TDP_LCM[0:3]</text>
<text x="278.9" y="167.4">UIM1/2_PRESENTSD_CARD_DET_N</text>
<text x="283.9" y="162.3">UIM2_CLK</text>
<text x="283.9" y="164.9">UIM2_DATA</text>
<text x="199.3" y="180.9">BLSP_SPI3_MOSI</text>
<text x="199.3" y="183.5">BLSP_SPI3_MISO</text>
<text x="283.1" y="180.9">SENSOR_I2C_SCL</text>
<text x="283.1" y="183.5">SENSOR_I2C_SDA</text>
<text x="316.9" y="181.8">VREG_L14A_1P8</text>
<text x="168" y="186">VREG_L16A_2P7</text>
<text x="168" y="188.6">VREG_L13A_1P8</text>
<text x="184.1" y="190.3">FP CON</text>
<text x="197.6" y="191.1">FP_SUB_RESET</text>
<text x="198.5" y="186">BLSP_SPI3_CS_N</text>
<text x="199.3" y="188.6">BLSP_SPI3_CLK</text>
<text x="316.9" y="192">VREG_L14A_1P8</text>
<text x="198.5" y="192.8">FP_INT_N_1</text>
<text x="284.3" y="193.6">ALSP_INT_N</text>
<text x="316.9" y="194.5">VREG_L3B_3P0</text>
<text x="316.9" y="202.1">VREG_L14A_1P8</text>
<text x="170.6" y="208.9">VREG_BOB</text>
<text x="207" y="207.2">IR_LED_EN</text>
<text x="284.3" y="206.3">ACC_GYRO_INT1/2</text>
<text x="316.9" y="204.6">VREG_L3B_3P0</text>
</g>
<g font-size="1.4" fill="#000080">
<text x="183.3" y="208.9">LED1401</text>
<text x="199.3" y="208.9">Q1401</text>
</g>
<g font-size="1.2">
<text x="98.7" y="43.9">U2106</text>
<text x="118.1" y="49">U2110</text>
<text x="129.1" y="60.9">U2109</text>
<text x="303.4" y="76.9">MCAM A</text>
<text x="303.4" y="99.8">MCAM B</text>
<text x="164.2" y="120.1">J1303</text>
<text x="303.4" y="126">SCAM CON</text>
<text x="164.7" y="148.9">LCD/TP</text>
<text x="303.4" y="183.5">M-SENSOR</text>
<text x="303.4" y="192.9">P-SENSOR</text>
<text x="305.1" y="203.8">G+G</text>
</g>
</svg>
